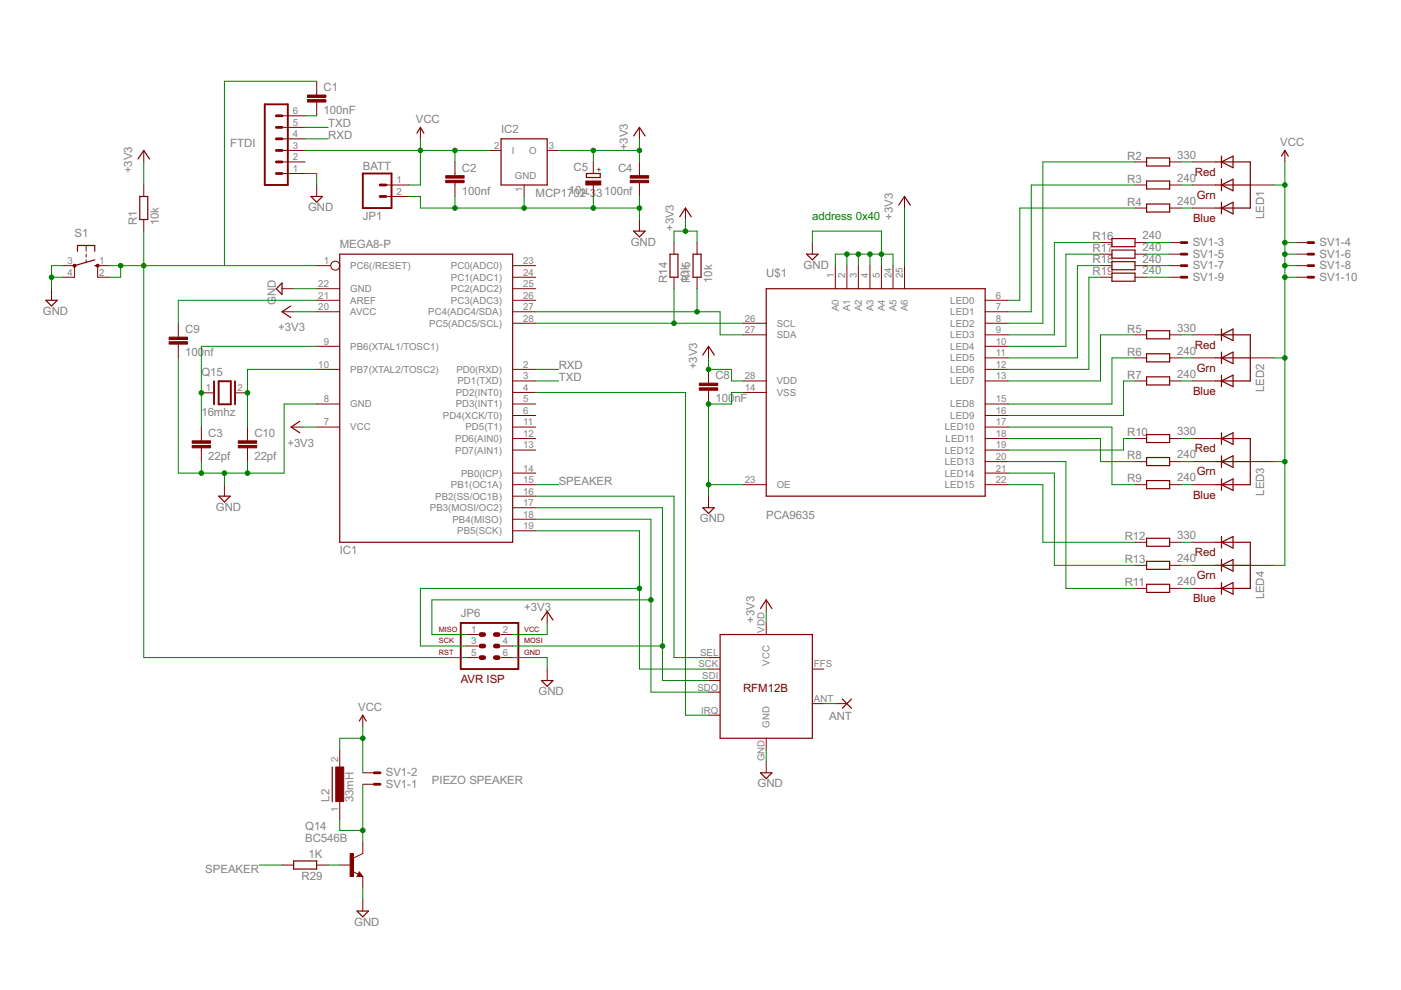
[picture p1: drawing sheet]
<svg xmlns="http://www.w3.org/2000/svg" width="297mm" height="210mm" viewBox="0 0 297 210" stroke-linecap="round" stroke-linejoin="round" font-family="sans-serif">
<path d="M56.1 22.1h4.9v17.1h-4.9zM76.9 36.8h6.1v7.3h-6.1zM45.4 80.8v4.9M46.4 80.8h2.5v4.9h-2.5zM49.8 80.8v4.9M97.7 132.1h12.2v9.8h-12.2z" fill="none" stroke="#800000" stroke-width=".4"/>
<g fill="none" stroke="#800000" stroke-width=".59">
<path d="M58.6 31.9h1.2M58.6 34.3h1.2M58.6 36.8h1.2M58.6 27h1.2M58.6 29.4h1.2M58.6 24.6h1.2M80.6 39.2h1.2M80.6 41.7h1.2M250.4 51.4h1.3M250.4 53.9h1.3M250.4 56.3h1.3M250.4 58.8h1.3"/>
<path d="M277.3 51.4h1.2M277.3 53.9h1.2M277.3 56.3h1.2M277.3 58.8h1.2M79.4 166.3h1.2M79.4 163.9h1.2"/>
</g>
<g fill="none" stroke="#800000" stroke-width=".21">
<path d="M67.1 17.2v3M30.5 31.9v2.4M30.5 39.2v2.5M59.8 36.8h4.9M59.8 34.3h4.9M59.8 31.9h4.9M59.8 29.4h4.9M59.8 27h4.9M59.8 24.6h4.9M67.1 21.6v3M67.1 39.2v2.5M81.8 39.2h4.9"/>
<path d="M89.1 27v2.4M96.5 34.3v3M96.5 38.7v3M103.8 31.9h2.4M111.1 39.2v2.5M116 31.9h2.4M125.8 34.3v2.5M125.8 39.2v2.5M135.6 27v2.4M135.6 34.3v3M135.6 38.7v3M240.6 34.3h2.5"/>
<path d="M240.6 39.2h2.5M248 34.3h2.4M248 39.2h2.4M252.9 34.3h4.9M252.9 39.2h4.9M265.1 39.2h4.9M272.4 31.9v2.4M13.4 56.3h2.4v2.5h-2.4M18.3 52v1.3M18.3 53.9v.6M18.3 55.1v.6M23.2 56.3h-2.5v2.5h2.5"/>
<path d="M30.5 46.5v2.5M67.1 56.3h3M81.8 41.7h4.9M108.7 58.8h4.9M108.7 56.3h4.9M135.6 46.5v2.5M142.9 51.4v2.5M142.9 58.8v2.4M145.3 44.1v2.4M147.8 51.4v2.5M147.8 58.8v2.4M172.2 51.4v2.5"/>
<path d="M177.1 56.3v4.9M179.6 56.3v4.9M182 56.3v4.9M184.4 56.3v4.9M186.9 56.3v4.9M189.3 56.3v4.9M191.8 41.7v2.4M191.8 56.3v4.9M233.3 58.8h2.5M233.3 56.3h2.5M233.3 51.4h2.5M233.3 53.9h2.5"/>
<path d="M240.6 58.8h2.5M240.6 56.3h2.5M240.6 44.1h2.5M240.6 51.4h2.5M240.6 53.9h2.5M248 58.8h2.4M248 56.3h2.4M248 44.1h2.4M248 51.4h2.4M248 53.9h2.4M252.9 44.1h4.9M274.9 58.8h2.4"/>
<path d="M274.9 56.3h2.4M274.9 51.4h2.4M274.9 53.9h2.4M10.9 61.2v2.5M37.8 68.5v3M37.8 72.9v3M59.8 66.1h2.5M59.8 61.2h2.5M67.1 63.7h4.9M67.1 66.1h4.9M67.1 73.4h4.9M67.1 78.3h4.9"/>
<path d="M67.1 61.2h4.9M108.7 63.7h4.9M108.7 66.1h4.9M108.7 68.5h4.9M108.7 78.3h4.9M108.7 61.2h4.9M150.2 73.4v2.5M150.2 78.3v3M157.6 68.5h4.9M157.6 71h4.9M208.9 63.7h4.9M208.9 66.1h4.9"/>
<path d="M208.9 68.5h4.9M208.9 71h4.9M208.9 73.4h4.9M208.9 75.9h4.9M208.9 78.3h4.9M240.6 71h2.5M240.6 75.9h2.5M248 71h2.4M248 75.9h2.4M252.9 71h4.9M252.9 75.9h4.9M265.1 75.9h4.9"/>
<path d="M42.7 83.3h2.4M42.7 90.6v2.9M42.7 94.9v3M50 83.3h2.5M52.5 90.6v2.9M52.5 94.9v3M61.7 90.6h2.5M67.1 85.7h4.9M67.1 90.6h4.9M108.7 80.8h4.9M108.7 85.7h4.9M108.7 88.1h4.9"/>
<path d="M108.7 90.6h4.9M108.7 93h4.9M108.7 95.4h4.9M108.7 83.2h4.9M150.2 82.7v3M157.6 80.8h4.9M157.6 83.2h4.9M208.9 80.8h4.9M208.9 85.7h4.9M208.9 88.1h4.9M208.9 90.6h4.9M208.9 93h4.9"/>
<path d="M208.9 95.4h4.9M208.9 97.9h4.9M240.6 80.8h2.5M240.6 93h2.5M240.6 97.9h2.5M248 80.8h2.4M248 93h2.4M248 97.9h2.4M252.9 80.8h4.9M252.9 93h4.9M252.9 97.9h4.9M265.1 97.9h4.9"/>
<path d="M47.6 102.8v2.4M108.7 100.3h4.9M108.7 102.8h4.9M108.7 112.5h4.9M108.7 110.1h4.9M108.7 107.7h4.9M108.7 105.2h4.9M150.2 105.2v2.5M157.6 102.8h4.9M208.9 100.3h4.9M208.9 102.8h4.9M240.6 102.8h2.5"/>
<path d="M240.6 115h2.5M240.6 119.9h2.5M248 102.8h2.4M248 115h2.4M248 119.9h2.4M252.9 102.8h4.9M252.9 115h4.9M252.9 119.9h4.9M265.1 119.9h4.9M98.9 137h2.4M98.9 134.5h2.4M98.9 139.4h2.4"/>
<path d="M106.2 137h2.5M106.2 134.5h2.5M106.2 139.4h2.5M116 129.6v2.5M150.2 139.4h2.5M162.5 127.2v2.4M162.5 132.1v2.4M240.6 124.8h2.5M248 124.8h2.4M252.9 124.8h4.9M72 159v4.9M76.9 151.6v2.5"/>
<path d="M116 141.9v2.4M150.2 141.9h2.5M150.2 144.3h2.5M150.2 146.7h2.5M150.2 151.6h2.5M162.5 156.5v2.5M172.2 149.2h2.5M172.2 141.9h2.5M177.1 149.2h2.5M72 168.7v4.9M76.9 178.5v2.5l-1.9 .9M76.9 166.3h2.5"/>
<path d="M76.9 163.9h2.5M162.5 161.4v2.5M59.8 183.4h2.5M67.1 183.4h2.5M72 183.4h2.5M74.8 184.8l1.1 .6M76.2 184.9l.7 .9h-1.2zM76.9 185.8v2.5M76.9 190.7v2.5"/>
<circle cx="71.1" cy="56.3" r=".95"/>
</g>
<g fill="none" stroke="#800000" stroke-width=".25">
<path d="M29.3 33.7l1.2-1.8 1.2 1.8M88.4 28.2l.7-1.2 .8 1.2M106.2 29.4h9.8v9.8h-9.8zM124.3 36.8h3v.8h-3zM134.3 28.8l1.3-1.8 1.2 1.8M243.1 33.5h4.9v1.7h-4.9zM243.1 38.4h4.9v1.7h-4.9zM257.8 39.2h7.3M257.8 34.3h7.3v9.8h-7.3M259 33.1v2.5M259 38v2.4M259 34.3l2.4-1.2v2.5z"/>
<path d="M259 39.2l2.4-1.2v2.4zM271.7 33.1l.7-1.2 .8 1.2M16.4 53.3v-1.3h3.7v1.3M20.1 56.3h.6M20.1 55.1l-4.3 1.2M29.6 41.7h1.7v4.8h-1.7zM59.8 60v2.4l-1.2-1.2zM65.9 41.7h2.5l-1.3 1.2zM72 53.9h36.7v61.1h-36.7zM134.3 49h2.5l-1.2 1.2zM142 53.9h1.7v4.9h-1.7zM144.1 46l1.2-1.9 1.3 1.9"/>
<path d="M146.9 53.9h1.7v4.9h-1.7zM171 53.9h2.4l-1.2 1.2zM190.5 43.5l1.3-1.8 1.2 1.8M235.8 50.6h4.8v1.7h-4.8zM235.8 53h4.8v1.7h-4.8zM235.8 55.5h4.8v1.7h-4.8zM235.8 57.9h4.8v1.7h-4.8zM243.1 43.3h4.9v1.7h-4.9zM259 42.9v2.4M259 44.1l2.4-1.2v2.4zM9.7 63.7h2.4l-1.2 1.2zM61.6 64.9l-1.8 1.2 1.8 1.2"/>
<path d="M149 75.3l1.2-1.9 1.2 1.9M162.5 61.2h46.4v44h-46.4zM243.1 70.1h4.9v1.7h-4.9zM243.1 75h4.9v1.7h-4.9zM243.1 79.9h4.9v1.7h-4.9zM257.8 71h7.3v9.8h-7.3M257.8 75.9h7.3M259 69.8v2.4M259 74.7v2.4M259 79.5v2.5M259 71l2.4-1.2v2.4zM259 75.9l2.4-1.2v2.4z"/>
<path d="M63.6 89.3l-1.9 1.3 1.9 1.2M243.1 92.1h4.9v1.7h-4.9zM243.1 97h4.9v1.7h-4.9zM257.8 93h7.3v9.8h-7.3M257.8 97.9h7.3M259 91.8v2.4M259 96.6v2.5M259 80.8l2.4-1.3v2.5zM259 93l2.4-1.2v2.4zM259 97.9l2.4-1.3v2.5zM46.4 105.2h2.4l-1.2 1.2zM149 107.7h2.4l-1.2 1.2z"/>
<path d="M243.1 101.9h4.9v1.7h-4.9zM243.1 114.1h4.9v1.7h-4.9zM243.1 119h4.9v1.7h-4.9zM257.8 115h7.3v9.8h-7.3M257.8 119.9h7.3M259 101.5v2.5M259 113.7v2.5M259 118.6v2.5M259 102.8l2.4-1.3v2.5zM259 115l2.4-1.3v2.5zM259 119.9l2.4-1.3v2.5zM114.8 131.5l1.2-1.9 1.2 1.9"/>
<path d="M152.7 134.5h19.5v22h-19.5zM161.2 129l1.3-1.8 1.2 1.8M243.1 123.9h4.9v1.7h-4.9zM259 123.5v2.5M259 124.8l2.4-1.3v2.5zM76.2 152.9l.7-1.3 .7 1.3M114.8 144.3h2.4l-1.2 1.2zM178.6 148.2l1.9 2M180.5 148.2l-1.9 2M70.4 162.6v7.4M161.2 163.9h2.5l-1.2 1.2zM62.3 182.5h4.8v1.8h-4.8z"/>
<path d="M75.7 193.2h2.4l-1.2 1.2zM76.2 185.4l.1 .2h-.4l.3-.5 .5 .6h-.8"/>
</g>
<g fill="#800000" stroke="#800000" stroke-width=".21">
<path d="M65.2 21.1h3.9v.5h-3.9z"/>
<path d="M65.2 20.2h3.9v.5h-3.9z"/>
<path d="M124.2 38.4h3.2v.8h-3.2z"/>
<path d="M94.5 38.2h3.9v.5h-3.9z"/>
<path d="M94.5 37.3h3.9v.5h-3.9z"/>
<path d="M133.6 38.2h3.9v.5h-3.9z"/>
<path d="M133.6 37.3h3.9v.5h-3.9z"/>
<path d="M74.2 181h.8v4.8h-.8z"/>
<path d="M148.3 82.2h3.9v.5h-3.9z"/>
<path d="M148.3 81.2h3.9v.5h-3.9z"/>
<path d="M35.9 72.5h3.9v.5h-3.9z"/>
<path d="M35.9 71.5h3.9v.5h-3.9z"/>
<path d="M40.7 94.4h3.9v.6h-3.9z"/>
<path d="M40.7 93.5h3.9v.5h-3.9z"/>
<path d="M50.5 94.4h3.9v.6h-3.9z"/>
<path d="M50.5 93.5h3.9v.5h-3.9z"/>
<path d="M71.2 162.6h1.7v7.3h-1.7z"/>
</g>
<path d="M102 134.5h.6M102 137h.6M102 139.4h.6M105 134.5h.6M105 137h.6M105 139.4h.6" fill="none" stroke="#800000" stroke-width=".99"/>
<g fill="#800000" stroke="#800000" stroke-width=".21">
<circle cx="15.8" cy="56.3" r=".32"/>
<circle cx="20.7" cy="56.3" r=".32"/>
</g>
<g fill="none" stroke="#008000" stroke-width=".21">
<path d="M67.1 17.2h-19.5v39.1M30.5 34.3v4.9M64.7 36.8h2.4v2.4M64.7 29.4h4.9M64.7 27h4.9M64.7 24.6h2.4M64.7 31.9h39.1M89.1 29.4v9.8h-2.4M96.5 31.9v2.4M118.4 31.9h17.2M125.8 31.9v2.4M135.6 29.4v4.9"/>
<path d="M240.6 39.2h-21.9v26.9h-4.9M240.6 34.3h-19.5v34.2h-7.3M250.4 39.2h2.5M250.4 34.3h2.5M270 39.2h2.4M272.4 34.3v85.6h-2.4M10.9 58.8h2.5M13.4 56.3h-2.5v4.9M23.2 56.3h43.9M25.6 56.3v2.5h-2.4M30.5 49v90.4h68.4M86.7 41.7h2.4v2.4h46.5"/>
<path d="M96.5 41.7v2.4M111.1 41.7v2.4M125.8 41.7v2.4M135.6 41.7v4.8M142.9 51.4v-2.4h4.9v2.4M145.3 46.5v2.5M172.2 51.4v-2.4h14.7v7.3M177.1 56.3v-2.4h12.2v2.4M179.6 53.9v2.4M182 53.9v2.4M184.4 53.9v2.4M191.8 44.1v12.2"/>
<path d="M233.3 53.9h-7.3v19.5h-12.2M233.3 56.3h-4.9v19.6h-14.6M233.3 58.8h-2.4v19.5h-17.1M233.3 51.4h-9.8v19.6h-9.7M240.6 44.1h-24.4v19.6h-2.4M243.1 53.9h4.9M243.1 56.3h4.9M243.1 58.8h4.9M243.1 51.4h4.9M250.4 44.1h2.5M272.4 53.9h2.5M272.4 56.3h2.5"/>
<path d="M272.4 58.8h2.5M272.4 51.4h2.5M37.8 75.9v24.4h22.4v-14.6h6.9M62.3 61.2h4.8M62.3 66.1h4.8M67.1 78.3h-14.6v12.3M67.1 73.4h-24.4v17.2M67.1 63.7h-29.3v4.8M113.6 78.3h4.8M113.6 66.1h39.1v4.9h4.9M113.6 68.5h44M142.9 61.2v7.3"/>
<path d="M147.8 61.2v4.9M150.2 75.9v2.4h4.9v2.5h2.5M240.6 75.9h-4.8v9.8h-22M240.6 71h-7.3v9.8h-19.5M250.4 75.9h2.5M250.4 71h2.5M270 75.9h2.4M42.7 97.9v2.4M52.5 97.9v2.4M64.2 90.6h2.9M113.6 83.2h31.7v68.4h4.9M113.6 80.8h4.8"/>
<path d="M157.6 83.2h-2.5v2.5h-4.9v19.5M213.8 90.6h22v12.2h4.8M213.8 97.9h12.2v26.9h14.6M213.8 93h19.5v4.9h7.3M240.6 80.8h-2.4v7.3h-24.4M240.6 93h-2.4v2.4h-24.4M250.4 80.8h2.5M250.4 97.9h2.5M250.4 93h2.5M270 97.9h2.4M47.6 100.3v2.5M113.6 112.5h22v29.4h14.6"/>
<path d="M113.6 102.8h4.8M113.6 105.2h29.3v34.2h7.3M113.6 107.7h26.9v36.6h9.7M113.6 110.1h24.4v36.6h12.2M150.2 102.8h7.4M213.8 100.3h9.7v19.6h17.1M213.8 102.8h7.3v12.2h19.5M250.4 102.8h2.5M250.4 119.9h2.5M250.4 115h2.5M108.7 139.4h7.3v2.5M108.7 137h31.8"/>
<path d="M116 132.1v2.4h-7.3M135.6 124.8h-46.5v12.2h9.8M138 127.2h-46.4v7.3h7.3M162.5 129.6v2.5M250.4 124.8h2.5M76.9 154.1v9.8M76.9 156.5h-4.9v2.5M162.5 159v2.4M174.7 149.2h2.4M72 173.6v2.5h4.9M76.9 166.3v12.2M54.9 183.4h4.9"/>
<path d="M69.6 183.4h2.4M76.9 188.3v2.4"/>
</g>
<g fill="#008000" stroke="#008000" stroke-width=".21">
<circle cx="125.8" cy="44.1" r=".49"/>
<circle cx="135.6" cy="44.1" r=".49"/>
<circle cx="111.1" cy="44.1" r=".49"/>
<circle cx="96.5" cy="44.1" r=".49"/>
<circle cx="47.6" cy="100.3" r=".49"/>
<circle cx="42.7" cy="100.3" r=".49"/>
<circle cx="52.5" cy="100.3" r=".49"/>
<circle cx="150.2" cy="102.8" r=".49"/>
<circle cx="150.2" cy="85.7" r=".49"/>
<circle cx="186.9" cy="53.9" r=".49"/>
<circle cx="179.6" cy="53.9" r=".49"/>
<circle cx="182" cy="53.9" r=".49"/>
<circle cx="184.4" cy="53.9" r=".49"/>
<circle cx="10.9" cy="58.8" r=".49"/>
<circle cx="30.5" cy="56.3" r=".49"/>
<circle cx="25.6" cy="56.3" r=".49"/>
<circle cx="42.7" cy="83.3" r=".49"/>
<circle cx="52.5" cy="83.3" r=".49"/>
<circle cx="76.9" cy="156.5" r=".49"/>
<circle cx="96.5" cy="31.9" r=".49"/>
<circle cx="89.1" cy="31.9" r=".49"/>
<circle cx="272.4" cy="97.9" r=".49"/>
<circle cx="272.4" cy="75.9" r=".49"/>
<circle cx="272.4" cy="51.4" r=".49"/>
<circle cx="272.4" cy="53.9" r=".49"/>
<circle cx="272.4" cy="56.3" r=".49"/>
<circle cx="272.4" cy="58.8" r=".49"/>
<circle cx="272.4" cy="39.2" r=".49"/>
<circle cx="76.9" cy="176.1" r=".49"/>
<circle cx="125.8" cy="31.9" r=".49"/>
<circle cx="135.6" cy="31.9" r=".49"/>
<circle cx="150.2" cy="78.3" r=".49"/>
<circle cx="145.3" cy="49" r=".49"/>
<circle cx="140.5" cy="137" r=".49"/>
<circle cx="138" cy="127.2" r=".49"/>
<circle cx="135.6" cy="124.8" r=".49"/>
<circle cx="142.9" cy="68.5" r=".49"/>
<circle cx="147.8" cy="66.1" r=".49"/>
</g>
<g font-size="2.7" fill="#808080">
<text x="68.6" y="19.3">C1</text>
<text x="68.6" y="24.2">100nF</text>
<text x="69.6" y="29.4">RXD</text>
<text x="69.6" y="27">TXD</text>
<text x="88.2" y="26">VCC</text>
<text x="106.2" y="28.2">IC2</text>
<text x="48.8" y="31.2">FTDI</text>
<text x="133.1" y="31.9" transform="rotate(-90 133.1 31.9)">+3V3</text>
<text x="239" y="33.9">R2</text>
<text x="249.6" y="33.7">330</text>
<text x="271.4" y="30.9">VCC</text>
<text x="28" y="36.8" transform="rotate(-90 28 36.8)">+3V3</text>
<text x="76.9" y="36">BATT</text>
<text x="97.9" y="41.3">100nf</text>
<text x="97.9" y="36.4">C2</text>
<text x="113.6" y="41.7">MCP171002µ-3</text>
<text x="121.6" y="36.3">C5</text>
<text x="126.4" y="41.7">3100nf</text>
<text x="131" y="36.4">C4</text>
<text x="239" y="38.7">R3</text>
<text x="249.6" y="38.6">240</text>
<text x="29" y="47.8" transform="rotate(-90 29 47.8)">R1</text>
<text x="33.7" y="47.8" transform="rotate(-90 33.7 47.8)">10k</text>
<text x="65.3" y="44.7">GND</text>
<text x="76.9" y="46.6">JP1</text>
<text x="189.3" y="46.6" transform="rotate(-90 189.3 46.6)">+3V3</text>
<text x="239" y="43.6">R4</text>
<text x="249.6" y="43.4">240</text>
<text x="268" y="46.5" transform="rotate(-90 268 46.5)">LED1</text>
<text x="15.8" y="50.2">S1</text>
<text x="72" y="52.7">MEGA8-P</text>
<text x="133.7" y="52.1">GND</text>
<text x="142.9" y="49" transform="rotate(-90 142.9 49)">+3V3</text>
<text x="231.7" y="51">R16</text>
<text x="231.7" y="53.4">R17</text>
<text x="242.2" y="50.8">240</text>
<text x="242.2" y="53.2">240</text>
<text x="252.9" y="52.2">SV1-3</text>
<text x="279.8" y="52.2">SV1-4</text>
<text x="141.5" y="60" transform="rotate(-90 141.5 60)">R14</text>
<text x="146.1" y="60" transform="rotate(-90 146.1 60)">10k</text>
<text x="146.3" y="60" transform="rotate(-90 146.3 60)">R15</text>
<text x="151" y="60" transform="rotate(-90 151 60)">10k</text>
<text x="162.4" y="58.8">U$1</text>
<text x="170.4" y="56.9">GND</text>
<text x="231.7" y="55.8">R18</text>
<text x="231.7" y="58.3">R19</text>
<text x="242.2" y="55.7">240</text>
<text x="242.2" y="58.1">240</text>
<text x="252.9" y="54.6">SV1-5</text>
<text x="252.9" y="57.1">SV1-7</text>
<text x="252.9" y="59.5">SV1-9</text>
<text x="279.8" y="54.6">SV1-6</text>
<text x="279.8" y="57.1">SV1-8</text>
<text x="279.8" y="59.5">SV1-10</text>
<text x="58.5" y="64.7" transform="rotate(-90 58.5 64.7)">G</text>
<text x="58.5" y="62.9" transform="rotate(-90 58.5 62.9)">ND</text>
<text x="9.1" y="66.7">GND</text>
<text x="39.3" y="70.6">C9</text>
<text x="59" y="70.3">+3V3</text>
<text x="239" y="70.5">R5</text>
<text x="249.6" y="70.3">330</text>
<text x="39.3" y="75.5">100</text>
<text x="43.3" y="75.5">nf</text>
<text x="239" y="75.4">R6</text>
<text x="249.6" y="75.2">240</text>
<text x="42.7" y="79.6">Q15</text>
<text x="118.5" y="78.3">RXD</text>
<text x="118.5" y="80.8">TXD</text>
<text x="147.8" y="78.3" transform="rotate(-90 147.8 78.3)">+3V3</text>
<text x="151.7" y="80.4">C8</text>
<text x="239" y="80.3">R7</text>
<text x="249.6" y="80.1">240</text>
<text x="268" y="83.1" transform="rotate(-90 268 83.1)">LED2</text>
<text x="42.7" y="88.2">16mhz</text>
<text x="151.7" y="85.3">100</text>
<text x="155.7" y="85.3">nF</text>
<text x="44.2" y="92.6">C3</text>
<text x="53.9" y="92.6">C10</text>
<text x="60.9" y="94.7">+3V3</text>
<text x="239" y="92.5">R10</text>
<text x="249.6" y="92.3">330</text>
<text x="44.2" y="97.5">22pf</text>
<text x="53.9" y="97.5">22pf</text>
<text x="239" y="97.4">R8</text>
<text x="249.6" y="97.2">240</text>
<text x="118.5" y="102.8">SPEAKER</text>
<text x="239" y="102.3">R9</text>
<text x="249.6" y="102.1">240</text>
<text x="268" y="105.1" transform="rotate(-90 268 105.1)">LED3</text>
<text x="45.8" y="108.3">GND</text>
<text x="148.4" y="110.7">GND</text>
<text x="162.4" y="110.1">PCA9635</text>
<text x="72" y="117.4">IC1</text>
<text x="238.5" y="114.5">R12</text>
<text x="238.5" y="119.4">R13</text>
<text x="249.6" y="114.3">330</text>
<text x="249.6" y="119.2">240</text>
<text x="238.5" y="124.3">R11</text>
<text x="249.6" y="124.1">240</text>
<text x="97.7" y="130.9">JP6</text>
<text x="111.1" y="129.6">+3V3</text>
<text x="268" y="127.1" transform="rotate(-90 268 127.1)">LED4</text>
<text x="160" y="132.1" transform="rotate(-90 160 132.1)">+3V3</text>
<text x="114.2" y="147.4">GND</text>
<text x="75.9" y="150.7">VCC</text>
<text x="175.8" y="152.7">ANT</text>
<text x="81.8" y="167">SV1-1</text>
<text x="81.8" y="164.6">SV1-2</text>
<text x="91.6" y="166.3">PIEZO SPEAKER</text>
<text x="160.6" y="166.9">GND</text>
<text x="69.8" y="170" transform="rotate(-90 69.8 170)">L2</text>
<text x="75" y="170.1" transform="rotate(-90 75 170.1)">33mH</text>
<text x="64.7" y="178.5">BC546B</text>
<text x="64.7" y="176.1">Q14</text>
<text x="43.5" y="185.1">SPEAKER</text>
<text x="65.4" y="181.9">1K</text>
<text x="64" y="186.6">R29</text>
<text x="75.1" y="196.2">GND</text>
</g>
<g font-size="2.7" fill="#800000">
<text x="253.4" y="37.3">Red</text>
<text x="253" y="47">Blue</text>
<text x="253.7" y="42.2">Grn</text>
<text x="253.4" y="73.9">Red</text>
<text x="253" y="83.7">Blue</text>
<text x="253.7" y="78.8">Grn</text>
<text x="253.4" y="95.9">Red</text>
<text x="253.7" y="100.8">Grn</text>
<text x="253" y="105.7">Blue</text>
<text x="253.4" y="117.9">Red</text>
<text x="253.7" y="122.8">Grn</text>
<text x="253" y="127.7">Blue</text>
<text x="97.7" y="144.9">AVR ISP</text>
<text x="157.6" y="146.7">RFM12B</text>
</g>
<text font-size="2.7" fill="#008000" x="172.2" y="46.6">address 0x40</text>
<g font-size="2.3" fill="#808080">
<text x="62.1" y="29.1">4</text>
<text x="62.1" y="26.7">5</text>
<text x="62.1" y="24.2">6</text>
<text x="62.1" y="34">2</text>
<text x="62.1" y="31.5">3</text>
<text x="104.8" y="31.5">2</text>
<text x="108.5" y="32.6">I</text>
<text x="112.2" y="32.6">O</text>
<text x="116.4" y="31.5">3</text>
<text x="62.1" y="36.4">1</text>
<text x="84" y="38.9">1</text>
<text x="84" y="41.3">2</text>
<text x="109.2" y="38">GND</text>
<text x="110.8" y="40.7" transform="rotate(-90 110.8 40.7)">1</text>
<text x="14.3" y="56">3</text>
<text x="14.3" y="58.4">4</text>
<text x="21" y="56">1</text>
<text x="21" y="58.4">2</text>
<text x="68.6" y="56">1</text>
<text x="74.3" y="57.1">PC6(/RESET)</text>
<text x="95.6" y="59.5">PC1(ADC1)</text>
<text x="95.6" y="57.1">PC0(ADC0)</text>
<text x="110.9" y="58.4">24</text>
<text x="110.9" y="56">23</text>
<text x="176.8" y="59" transform="rotate(-90 176.8 59)">1</text>
<text x="179.2" y="59" transform="rotate(-90 179.2 59)">2</text>
<text x="181.7" y="59" transform="rotate(-90 181.7 59)">3</text>
<text x="184.1" y="59" transform="rotate(-90 184.1 59)">4</text>
<text x="186.5" y="59" transform="rotate(-90 186.5 59)">5</text>
<text x="189" y="59" transform="rotate(-90 189 59)">24</text>
<text x="191.4" y="59" transform="rotate(-90 191.4 59)">25</text>
<text x="67.5" y="60.9">22</text>
<text x="67.5" y="63.3">21</text>
<text x="67.5" y="65.8">20</text>
<text x="74.3" y="61.9">GND</text>
<text x="74.3" y="64.4">AREF</text>
<text x="95.6" y="64.4">PC3(ADC3)</text>
<text x="95.6" y="61.9">PC2(ADC2)</text>
<text x="110.9" y="65.8">27</text>
<text x="110.9" y="63.3">26</text>
<text x="110.9" y="60.9">25</text>
<text x="177.8" y="66" transform="rotate(-90 177.8 66)">A0</text>
<text x="180.3" y="66" transform="rotate(-90 180.3 66)">A1</text>
<text x="182.7" y="66" transform="rotate(-90 182.7 66)">A2</text>
<text x="185.2" y="66" transform="rotate(-90 185.2 66)">A3</text>
<text x="187.6" y="66" transform="rotate(-90 187.6 66)">A4</text>
<text x="190.1" y="66" transform="rotate(-90 190.1 66)">A5</text>
<text x="192.5" y="66" transform="rotate(-90 192.5 66)">A6</text>
<text x="201.5" y="64.4">LED0</text>
<text x="211.1" y="63.3">6</text>
<text x="211.1" y="65.8">7</text>
<text x="74.3" y="66.8">AVCC</text>
<text x="90.8" y="66.8">PC4(ADC4/SDA)</text>
<text x="91" y="69.3">PC5(ADC5/SCL)</text>
<text x="110.9" y="68.2">28</text>
<text x="157.9" y="68.2">26</text>
<text x="157.9" y="70.6">27</text>
<text x="164.7" y="69.3">SCL</text>
<text x="164.7" y="71.7">SDA</text>
<text x="201.5" y="66.8">LED1</text>
<text x="201.5" y="69.3">LED2</text>
<text x="201.5" y="71.7">LED3</text>
<text x="211.1" y="68.2">8</text>
<text x="211.1" y="70.6">9</text>
<text x="67.5" y="78">10</text>
<text x="68.6" y="73.1">9</text>
<text x="74.3" y="74.2">PB6(XTAL1/TOSC1)</text>
<text x="110.9" y="78">2</text>
<text x="201.5" y="74.2">LED4</text>
<text x="201.5" y="76.6">LED5</text>
<text x="211.1" y="73.1">10</text>
<text x="211.1" y="75.5">11</text>
<text x="211.1" y="78">12</text>
<text x="43.7" y="82.9">1</text>
<text x="50.4" y="82.9">2</text>
<text x="74.3" y="79.1">PB7(XTAL2/TOSC2)</text>
<text x="96.6" y="83.9">PD2(INT0)</text>
<text x="96.8" y="79">PD0(RXD)</text>
<text x="97" y="81.5">PD1(TXD)</text>
<text x="110.9" y="82.9">4</text>
<text x="110.9" y="80.4">3</text>
<text x="157.9" y="80.4">28</text>
<text x="157.9" y="82.9">14</text>
<text x="164.7" y="81.5">VDD</text>
<text x="164.7" y="83.9">VSS</text>
<text x="201.5" y="79">LED6</text>
<text x="201.5" y="81.5">LED7</text>
<text x="211.1" y="80.4">13</text>
<text x="68.6" y="85.3">8</text>
<text x="74.3" y="86.4">GND</text>
<text x="93.9" y="88.8">PD4(XCK/T0)</text>
<text x="96.6" y="86.4">PD3(INT1)</text>
<text x="110.9" y="87.8">6</text>
<text x="110.9" y="85.3">5</text>
<text x="201.5" y="86.4">LED8</text>
<text x="201.5" y="88.8">LED9</text>
<text x="211.1" y="85.3">15</text>
<text x="211.1" y="87.8">16</text>
<text x="68.6" y="90.2">7</text>
<text x="74.3" y="91.3">VCC</text>
<text x="96.5" y="93.7">PD6(AIN0)</text>
<text x="98.7" y="91.3">PD5(T1)</text>
<text x="110.9" y="95.1">13</text>
<text x="110.9" y="92.6">12</text>
<text x="110.9" y="90.2">11</text>
<text x="200.3" y="91.3">LED10</text>
<text x="200.5" y="93.7">LED11</text>
<text x="211.1" y="90.2">17</text>
<text x="211.1" y="92.6">18</text>
<text x="211.1" y="95.1">19</text>
<text x="96.5" y="96.2">PD7(AIN1)</text>
<text x="97.8" y="101">PB0(ICP)</text>
<text x="110.9" y="100">14</text>
<text x="200.3" y="96.2">LED12</text>
<text x="200.3" y="98.6">LED13</text>
<text x="200.3" y="101">LED14</text>
<text x="211.1" y="97.5">20</text>
<text x="211.1" y="100">21</text>
<text x="92.3" y="105.9">PB2(SS/OC1B)</text>
<text x="95.6" y="103.5">PB1(OC1A)</text>
<text x="110.9" y="107.3">17</text>
<text x="110.9" y="104.9">16</text>
<text x="110.9" y="102.4">15</text>
<text x="157.9" y="102.4">23</text>
<text x="164.7" y="103.5">OE</text>
<text x="200.3" y="103.5">LED15</text>
<text x="211.1" y="102.4">22</text>
<text x="91.2" y="108.4">PB3(MOSI/OC2)</text>
<text x="95.9" y="110.8">PB4(MISO)</text>
<text x="97" y="113.3">PB5(SCK)</text>
<text x="110.9" y="112.2">19</text>
<text x="110.9" y="109.7">18</text>
<text x="99.9" y="136.6">3</text>
<text x="99.9" y="134.2">1</text>
<text x="106.6" y="134.2">2</text>
<text x="106.6" y="136.6">4</text>
<text x="162.1" y="134.2" transform="rotate(-90 162.1 134.2)">VDD</text>
<text x="99.9" y="139.1">5</text>
<text x="106.6" y="139.1">6</text>
<text x="148.1" y="141.5">SCK</text>
<text x="148.4" y="139.1">SEL</text>
<text x="148.9" y="144">SDI</text>
<text x="163.2" y="141.1" transform="rotate(-90 163.2 141.1)">VCC</text>
<text x="172.6" y="141.5">FFS</text>
<text x="147.9" y="146.4">SDO</text>
<text x="172.6" y="148.8">ANT</text>
<text x="148.7" y="151.3">IRQ</text>
<text x="163.2" y="154.3" transform="rotate(-90 163.2 154.3)">GND</text>
<text x="71.7" y="161.6" transform="rotate(-90 71.7 161.6)">2</text>
<text x="162.1" y="161.4" transform="rotate(-90 162.1 161.4)">GND</text>
<text x="71.7" y="172.1" transform="rotate(-90 71.7 172.1)">1</text>
</g>
<text font-size="1.9" fill="#800000" x="127.6" y="36.4" transform="rotate(-90 127.6 36.4)">+</text>
<g font-size="1.7" fill="#800000">
<text x="93" y="136.4">SCK</text>
<text x="93" y="133.9">MISO</text>
<text x="111.1" y="136.4">MOSI</text>
<text x="111.1" y="133.9">VCC</text>
<text x="93" y="138.8">RST</text>
<text x="111.1" y="138.8">GND</text>
</g>
</svg>
